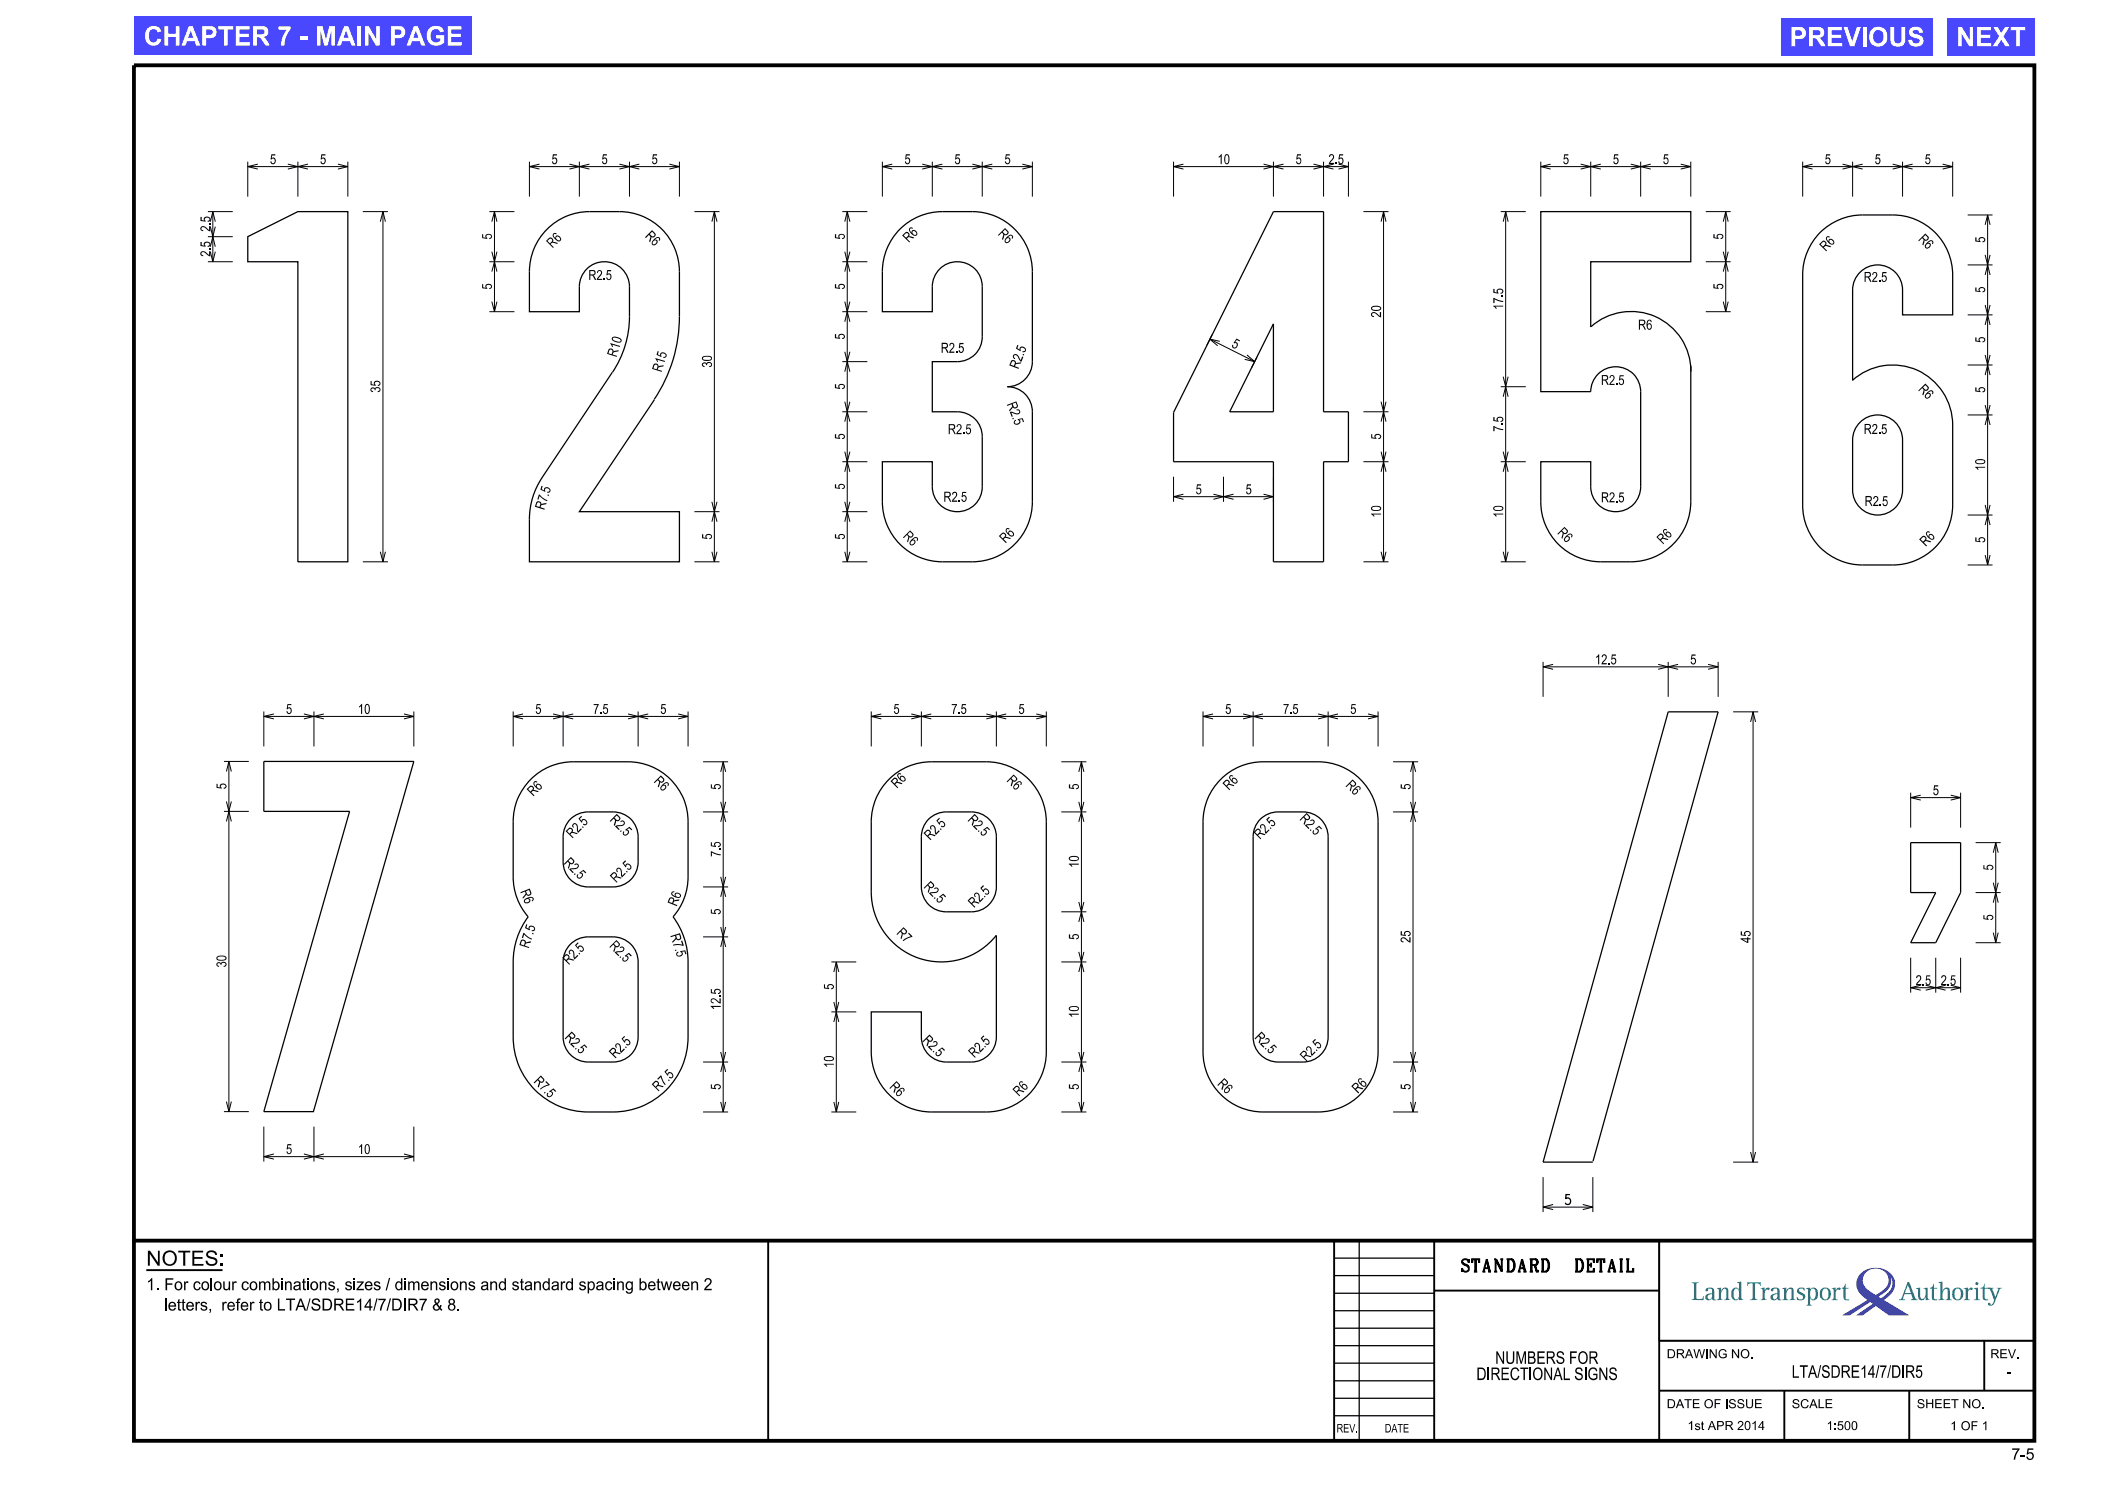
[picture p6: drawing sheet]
<svg xmlns="http://www.w3.org/2000/svg" width="420mm" height="297mm" viewBox="0 0 420 297" stroke-linecap="round" stroke-linejoin="round" font-family="sans-serif">
<g fill="none" stroke="#000" stroke-width=".25">
<path d="M49.5 47.3l10-5h10v70h-10v-60h-10zM179.9 45.8a12.1 12.1 0 0 1 8.5-3.5h6a12 12 0 0 1 12 12v18a5.1 5.1 0 0 1-5 5 5 5 0 0 1 5 5v18a12 12 0 0 1-12 12h-6a12 12 0 0 1-12-12v-8h10v5a5 5 0 0 0 5 5 5 5 0 0 0 5-5v-10a4.9 4.9 0 0 0-5-5h-5v-10h5a4.9 4.9 0 0 0 5-5v-10a5 5 0 0 0-5-5 5 5 0 0 0-5 5v5h-10v-8a12.1 12.1 0 0 1 3.5-8.5zM254.6 42.3h10v40h5v10h-5v20h-10v-20h-20v-9.9zM122.4 74.4l-14.1 21.1M130.8 79.9l-15 22.4h20v10h-30v-8.5a14.9 14.9 0 0 1 2.6-8.3M135.8 63.2v-8.9a12 12 0 0 0-12-12h-6a12 12 0 0 0-12 12v8h10v-5a5 5 0 0 1 5-5 5 5 0 0 1 5 5v6a20.1 20.1 0 0 1-3.4 11.1M135.8 63.2a29.5 29.5 0 0 1-5 16.6M254.6 64.7v17.6h-8.8zM318 65.4v-13.1h20v-10h-30v36h10a5 5 0 0 1 5-5 5 5 0 0 1 5 5v19a5 5 0 0 1-5 5 5 5 0 0 1-5-5v-5h-10v8a12 12 0 0 0 12 12h6a12 12 0 0 0 12-12v-27.2M318.1 65.3a12 12 0 0 1 12.9-2 12 12 0 0 1 7 11M370.3 76a12 12 0 0 1 13-2 12 12 0 0 1 7 10.9v16a12 12 0 0 1-11.9 12h-6a11.9 11.9 0 0 1-12-12v-45.9a11.9 11.9 0 0 1 12-12h6a12 12 0 0 1 11.9 12v7.9h-10v-4.9a5 5 0 0 0-5-5.1 5 5 0 0 0-5 5.1v18.1M371.8 84.4a5 5 0 0 1 5.5-1.1 5 5 0 0 1 3 4.6v10a5 5 0 0 1-5 5 5 5 0 0 1-5-5l.1-10.5 .4-1.6z"/>
<path d="M106.1 155.8a11.9 11.9 0 0 1 8.5-3.5h11a12 12 0 0 1 11.9 11.9v11.1a12 12 0 0 1-3 7.9 15.1 15.1 0 0 1 3 9.1v15a14.9 14.9 0 0 1-14.9 14.9h-5a14.9 14.9 0 0 1-15-14.9v-15a15.1 15.1 0 0 1 3-9.1 12 12 0 0 1-3-7.9v-11.1a11.7 11.7 0 0 1 3.5-8.4zM244 155.8a11.9 11.9 0 0 1 8.5-3.5h11a12 12 0 0 1 12 11.9v46.1a12 12 0 0 1-12 11.9h-11a12 12 0 0 1-12-11.9v-46.1a11.9 11.9 0 0 1 3.5-8.4zM114 163.7l1.4-.9 1.6-.5h5.6a4.9 4.9 0 0 1 5 4.9v5.1a5 5 0 0 1-5 5h-5a5 5 0 0 1-5-5v-5.6l.5-1.6zM185.6 163.7l1.4-.9 1.6-.5h5.6a5 5 0 0 1 5 4.9v10.1a5 5 0 0 1-5 4.9h-5a4.9 4.9 0 0 1-5-4.9v-10.6l.5-1.6zM252 163.7l1.3-.9 1.6-.5h5.6a5 5 0 0 1 5 4.9v40.1a5.1 5.1 0 0 1-5 5h-5a5 5 0 0 1-5-5v-40.1l.1-1.1 .4-1zM382 168.4h9.9v10l-4.9 10h-5l5-10h-5zM114 188.7l.9-.7 1.6-.6 1.1-.1h5a5 5 0 0 1 5 5v15a5 5 0 0 1-5 5h-5a5 5 0 0 1-5-5v-15.6l.5-1.6zM199.2 186.9a14 14 0 0 1-15.6 4.6 14 14 0 0 1-9.4-13.2v-14.1a12 12 0 0 1 12-11.9h11a12 12 0 0 1 12 11.9v46.1a12 12 0 0 1-12 11.9h-11a12 12 0 0 1-12-11.9v-8.1h10v5.1a5 5 0 0 0 5 5h5a5.1 5.1 0 0 0 5-5v-20.3M62.7 222.2l20-70h-30v10h17.2l-17.2 60h10.1M318.5 232.1l25-89.8h-10l-25 90h9.9M266.7 258.5h20M266.7 254.9h20"/>
<path d="M266.7 251.5h20M271.7 248v40M331.7 248h75v20h-75zM266.7 279.5h20M266.7 276h20M266.7 272.4h20M266.7 269h20M266.7 265.5h20M266.7 262h20M266.7 283h20"/>
</g>
<g fill="none" stroke="#000" stroke-width=".2">
<path d="M49.5 33.3h20M49.5 32.3v7M51.5 32.8l-2 .5 2 .5M57.5 32.8l2 .5-2 .5M59.5 32.3v7M61.6 32.8l-2.1 .5 2.1 .5M67.6 32.8l1.9 .5-1.9 .5M69.5 32.3v7M105.8 33.3h30M105.8 32.3v7M107.8 32.8l-2 .5 2 .5M113.8 32.8l2 .5-2 .5"/>
<path d="M115.8 32.3v7M117.8 32.8l-2 .5 2 .5M123.8 32.8l2 .5-2 .5M125.8 32.3v7M127.8 32.8l-2 .5 2 .5M133.8 32.8l2 .5-2 .5M135.8 32.3v7M176.4 33.3h30M176.4 32.3v7M178.4 32.8l-2 .5 2 .5M184.4 32.8l2 .5-2 .5M186.4 32.3v7"/>
<path d="M188.4 32.8l-2 .5 2 .5M194.4 32.8l2 .5-2 .5M196.4 32.3v7M198.4 32.8l-2 .5 2 .5M204.4 32.8l2 .5-2 .5M206.4 32.3v7M234.6 33.3h35M234.6 32.3v7M236.6 32.8l-2 .5 2 .5M252.6 32.8l2 .5-2 .5M254.6 32.3v7M256.6 32.8l-2 .5 2 .5"/>
<path d="M262.6 32.8l2 .5-2 .5M264.6 32.3v7M266.6 32.8l-2 .5 2 .5M267.6 32.8l2 .5-2 .5M269.6 32.3v7M308 33.3h30M308 32.3v7M310 32.8l-2 .5 2 .5M316 32.8l2 .5-2 .5M318 32.3v7M320 32.8l-2 .5 2 .5M326 32.8l2 .5-2 .5"/>
<path d="M328 32.3v7M330 32.8l-2 .5 2 .5M336 32.8l2 .5-2 .5M338 32.3v7M360.4 33.3h29.9M360.4 32.3v7M362.3 32.8l-1.9 .5 1.9 .5M368.3 32.8l2 .5-2 .5M370.3 32.3v7M372.4 32.8l-2.1 .5 2.1 .5M378.4 32.8l1.9 .5-1.9 .5M380.3 32.3v7"/>
<path d="M382.3 32.8l-2 .5 2 .5M388.3 32.8l2 .5-2 .5M390.3 32.3v7M41.6 42.3h4.9M41.6 52.3h4.9M41.6 47.3h4.9M42.1 49.3l.4-2 .5 2M42.1 44.3l.4-2 .5 2M42.1 50.3l.4 2 .5-2M42.1 45.3l.4 2 .5-2M42.5 42.3v10M72.5 42.3h5"/>
<path d="M76 44.3l.6-2 .4 2M76.6 42.3v70M97.8 42.3h5M97.8 52.3h5M98.3 50.3l.5 2 .5-2M98.3 54.3l.5-2 .5 2M98.3 44.3l.5-2 .5 2M98.8 42.3v20M138.8 42.3h5M142.3 44.3l.5-2 .5 2M142.8 42.3v70M168.4 42.3h5"/>
<path d="M168.4 52.3h5M168.9 50.3l.5 2 .5-2M168.9 54.3l.5-2 .5 2M168.9 44.3l.5-2 .5 2M169.4 42.3v70M272.6 42.3h5M276.1 44.3l.5-2 .5 2M276.6 42.3v70M300 42.3h5M300.5 44.3l.5-2 .5 2M301 42.3v70M341 42.3h5"/>
<path d="M341 52.3h5M344.5 50.3l.5 2 .5-2M344.5 54.3l.5-2 .5 2M344.5 44.3l.5-2 .5 2M345 42.3v20M393.3 52.9h5M393.3 43h5M396.8 50.9l.5 2 .5-2M396.8 55l.5-2.1 .5 2.1M396.8 44.9l.5-1.9 .5 1.9M397.3 43v69.9M97.8 62.3h5"/>
<path d="M98.3 60.3l.5 2 .5-2M168.4 62.3h5M168.4 72.3h5M168.9 70.3l.5 2 .5-2M168.9 60.3l.5 2 .5-2M168.9 74.3l.5-2 .5 2M168.9 64.3l.5-2 .5 2M241.8 67.8l9 4.5M242.3 66.9l-1 2.1M243.8 68.2l-2-.4 1.6 1.3M249.3 70.9l1.5 1.4-2-.5M251.3 71.4l-1.1 2"/>
<path d="M300 77.3h5M300.5 75.3l.5 2 .5-2M300.5 79.3l.5-2 .5 2M341 62.3h5M344.5 60.3l.5 2 .5-2M393.3 73h5M393.3 62.9h5M396.8 70.9l.5 2.1 .5-2.1M396.8 61l.5 1.9 .5-1.9M396.8 75l.5-2 .5 2M396.8 64.9l.5-2 .5 2M168.4 92.3h5"/>
<path d="M168.4 82.3h5M168.9 90.3l.5 2 .5-2M168.9 80.3l.5 2 .5-2M168.9 94.3l.5-2 .5 2M168.9 84.3l.5-2 .5 2M234.6 95.3v5M234.6 99.3h20M236.6 98.8l-2 .5 2 .5M242.6 98.8l2 .5-2 .5M244.6 95.3v5M246.6 98.8l-2 .5 2 .5M252.6 98.8l2 .5-2 .5"/>
<path d="M254.6 95.3v5M272.6 92.3h5M272.6 82.3h5M276.1 94.3l.5-2 .5 2M276.1 84.3l.5-2 .5 2M276.1 90.3l.5 2 .5-2M276.1 80.3l.5 2 .5-2M300 92.3h5M300.5 90.3l.5 2 .5-2M300.5 94.3l.5-2 .5 2M393.3 82.9h5M396.8 81l.5 1.9 .5-1.9"/>
<path d="M396.8 84.9l.5-2 .5 2M72.5 112.3h5M76 110.3l.6 2 .4-2M138.8 112.3h5M138.8 102.3h5M142.3 110.3l.5 2 .5-2M142.3 100.3l.5 2 .5-2M142.3 104.3l.5-2 .5 2M168.4 112.3h5M168.4 102.3h5M168.9 110.3l.5 2 .5-2M168.9 100.3l.5 2 .5-2"/>
<path d="M168.9 104.3l.5-2 .5 2M272.6 112.3h5M276.1 110.3l.5 2 .5-2M300 112.3h5M300.5 110.3l.5 2 .5-2M393.3 112.9h5M393.3 102.9h5M396.8 110.9l.5 2 .5-2M396.8 100.9l.5 2 .5-2M396.8 104.9l.5-2 .5 2M308.5 133.3h35M308.5 132.3v7"/>
<path d="M310.5 132.8l-2 .5 2 .5M331.5 132.8l2 .5-2 .5M333.5 132.3v7M335.5 132.8l-2 .5 2 .5M341.5 132.8l2 .5-2 .5M343.5 132.3v7M44.8 152.2h4.9M45.3 154.2l.5-2 .4 2M45.8 152.2v70M52.7 143.2h30M52.7 142.2v7M54.8 142.7l-2.1 .5 2.1 .5"/>
<path d="M60.7 142.7l2.1 .5-2.1 .5M62.8 142.2v7M64.7 142.7l-1.9 .5 1.9 .5M80.8 142.7l1.9 .5-1.9 .5M82.7 142.2v7M102.6 143.2h34.9M102.6 142.2v7M104.6 142.7l-2 .5 2 .5M110.6 142.7l2 .5-2 .5M112.6 142.2v7M114.6 142.7l-2 .5 2 .5M125.6 142.7l2 .5-2 .5"/>
<path d="M127.6 142.2v7M129.6 142.7l-2 .5 2 .5M135.6 142.7l1.9 .5-1.9 .5M137.5 142.2v7M140.5 152.3h5.1M144.1 154.3l.5-2 .5 2M144.6 152.3v69.9M174.2 143.2h35M174.2 142.2v7M176.2 142.7l-2 .5 2 .5M182.2 142.7l2 .5-2 .5M184.2 142.2v7"/>
<path d="M186.2 142.7l-2 .5 2 .5M197.2 142.7l2 .5-2 .5M199.2 142.2v7M201.2 142.7l-2 .5 2 .5M207.2 142.7l2 .5-2 .5M209.2 142.2v7M212.2 152.3h5M215.7 154.3l.5-2 .5 2M216.2 152.3v69.9M240.5 143.2h35M240.5 142.2v7M242.5 142.7l-2 .5 2 .5"/>
<path d="M248.5 142.7l2 .5-2 .5M250.5 142.2v7M252.5 142.7l-2 .5 2 .5M263.5 142.7l2 .5-2 .5M265.5 142.2v7M267.5 142.7l-2 .5 2 .5M273.5 142.7l2 .5-2 .5M275.5 142.2v7M278.5 152.3h5M282 154.3l.5-2 .5 2M282.5 152.3v69.9M346.5 142.3h5"/>
<path d="M350 144.3l.4-2 .5 2M350.4 142.3v90M382 158.4v7M382 159.4h9.9M384 158.9l-2 .5 2 .5M390 158.9l1.9 .5-1.9 .5M391.9 158.4v7M44.8 162.2h4.9M45.3 164.2l.5-2 .4 2M45.3 160.2l.5 2 .4-2M140.5 177.3h5.1M140.5 162.3h5.1"/>
<path d="M144.1 179.2l.5-1.9 .5 1.9M144.1 164.2l.5-1.9 .5 1.9M144.1 175.3l.5 2 .5-2M144.1 160.3l.5 2 .5-2M212.2 162.3h5M215.7 164.2l.5-1.9 .5 1.9M215.7 160.3l.5 2 .5-2M278.5 162.3h5M282 164.2l.5-1.9 .5 1.9M282 160.3l.5 2 .5-2M394.9 178.4h5M394.9 168.4h5"/>
<path d="M398.5 170.4l.5-2 .5 2M398.5 176.4l.5 2 .5-2M399 168.4v20M140.5 187.3h5.1M144.1 189.3l.5-2 .5 2M144.1 185.3l.5 2 .5-2M166.2 192.3h5M166.7 194.3l.5-2 .5 2M167.2 192.3v29.9M212.2 192.3h5M212.2 182.2h5M215.7 194.3l.5-2 .5 2"/>
<path d="M215.7 184.3l.5-2.1 .5 2.1M215.7 190.2l.5 2.1 .5-2.1M215.7 180.3l.5 1.9 .5-1.9M382 191.4v7M382 197.4h9.9M384 196.9l-2 .5 2 .5M385 196.9l2 .5-2 .5M387 191.4v7M388.9 196.9l-1.9 .5 1.9 .5M390 196.9l1.9 .5-1.9 .5M391.9 191.4v7M394.9 188.4h5"/>
<path d="M398.5 180.4l.5-2 .5 2M398.5 186.4l.5 2 .5-2M140.5 212.3h5.1M144.1 214.2l.5-1.9 .5 1.9M144.1 210.3l.5 2 .5-2M166.2 202.2h5M166.7 200.3l.5 1.9 .5-1.9M166.7 204.3l.5-2.1 .5 2.1M212.2 212.3h5M215.7 214.2l.5-1.9 .5 1.9M215.7 210.3l.5 2 .5-2M278.5 212.3h5"/>
<path d="M282 214.2l.5-1.9 .5 1.9M282 210.3l.5 2 .5-2M44.8 222.2h4.9M45.3 220.2l.5 2 .4-2M52.7 225.2v7M52.7 231.2h30M54.8 230.6l-2.1 .6 2.1 .5M60.7 230.6l2.1 .6-2.1 .5M62.8 225.2v7M64.7 230.6l-1.9 .6 1.9 .5M80.8 230.6l1.9 .6-1.9 .5M82.7 225.2v7"/>
<path d="M140.5 222.2h5.1M144.1 220.2l.5 2 .5-2M166.2 222.2h5M166.7 220.2l.5 2 .5-2M212.2 222.2h5M215.7 220.2l.5 2 .5-2M278.5 222.2h5M282 220.2l.5 2 .5-2M308.5 235.3v6.9M318.4 235.3v6.9M346.5 232.3h5M350 230.3l.4 2 .5-2"/>
<path d="M308.5 241.3h9.9M310.5 240.7l-2 .6 2 .5M316.4 240.7l2 .6-2 .5"/>
</g>
<path d="M26.8 13h379.9v275h-379.9zM26.8 248h379.9" fill="none" stroke="#000" stroke-width=".76" stroke-linecap="butt"/>
<path d="M153.6 248v40M266.7 248v40M286.7 257.9h45M286.7 248v40M331.7 248v40M331.7 268h75M331.7 278h75M356.7 278v10M381.7 278v10M396.7 268v10" fill="none" stroke="#000" stroke-width=".38"/>
<g fill="#008c95">
<path d="M338.2 256.3h1.4l-.4 .2-.1 .2v2.9h1l.4-.5h.1v.8l-2.4-.1 .4-.3v-2.8z" fill-rule="evenodd"/>
<path d="M341.1 257.6l-.1 .1a.28 .28 0 0 0 .2 .4 .28 .28 0 0 0 .3-.4l.1-.2h.4l.2 .2 .1 .8h-.6a.71 .71 0 0 0-.8 .6 .71 .71 0 0 0 .5 .8 .71 .71 0 0 0 .9-.4l.1 .3 .3 .1a.16 .16 0 0 0 .2 .1 .16 .16 0 0 0 .1-.3l-.3-.1v-1.7l-.2-.4-.3-.2h-.7zM341.5 258.9l.8-.2v.4l-.3 .5-.2 .1-.3-.1-.2-.6z" fill-rule="evenodd"/>
<path d="M343.2 257.5l.8-.2v.8l.2-.4 .5-.4 .6 .1 .2 .5v1.6l.4 .3-1.2 .1 .4-.4v-1.6l-.2-.3h-.3l-.3 .3-.3 .6v1l.4 .3-1.2 .1 .4-.4v-1.8z" fill-rule="evenodd"/>
<path d="M347.3 256.3l.8-.2v3.3l.4 .3-.8 .2v-.4l-.2 .2-.4 .2a1.33 1.33 0 0 1-.8-2.2l.5-.4h.4l.5 .4v-1.1zM346.9 257.6l-.4 .8 .2 1.1a.61 .61 0 0 0 .8 0 .61 .61 0 0 0 .2-.7l-.2-1-.3-.3z" fill-rule="evenodd"/>
<path d="M349.3 256.3h2.7v.7h-.1l-.1-.3-.3-.2h-.7v2.9l.2 .3 .4 .1-1.6 .1 .4-.2 .2-.3v-2.9h-.7l-.3 .5h-.1z" fill-rule="evenodd"/>
<path d="M352 257.5l.8-.2v.6l.3-.5 .5-.1 .2 .4-.4 .1a.5 .5 0 0 0-.5 .1 .5 .5 0 0 0-.1 .6v1.1l.4 .2-1.2 .1 .4-.3v-1.9z" fill-rule="evenodd"/>
<path d="M354.1 257.6l.5-.3h.6l.4 .3 .1 2 .3 .1a.16 .16 0 0 1 0 .3 .16 .16 0 0 1-.3-.1h-.2l-.2-.4-.3 .3-.6 .1-.5-.4a.96 .96 0 0 1 1.2-1h.2v-.7l-.1-.2-.6-.1-.2 .6-.4-.1zM354.5 258.9l-.1 .2 .1 .4 .2 .2 .3-.1 .3-.4v-.5z" fill-rule="evenodd"/>
<path d="M356.3 257.5l.8-.2v.8l.4-.6 .9-.1 .2 .4v1.7l.4 .3-1.2 .1 .3-.4v-1.7v-.1l-.4-.1-.5 .5-.1 .4v1l.4 .4h-1.2l.4-.3v-1.9z" fill-rule="evenodd"/>
<path d="M359.4 257.5l.4-.2 .9 .1 .1 .6-.5-.5h-.4l-.3 .3 .2 .4 1 .6 .1 .5-.3 .4-.4 .2-1-.1v-.6l.6 .5h.4l.3-.3-.3-.5-.9-.6-.1-.5z" fill-rule="evenodd"/>
<path d="M361 257.5l.4 .2v3l-.4 .2h1.3l-.5-.3v-1.1l.5 .4h.4l.5-.3 .2-.6-.1-1.1a.82 .82 0 0 0-.7-.6 .82 .82 0 0 0-.8 .4v-.4zM362.1 257.7l.4-.2 .4 .3 .1 1.1-.2 .5a.53 .53 0 0 1-.7 .2 .53 .53 0 0 1-.2-.7v-.7z" fill-rule="evenodd"/>
<path d="M364.1 257.7l.5-.4 .7 .1 .5 .5 .2 .7h-.5l-.1-.7-.4-.4-.4 .1-.2 .2-.2 .8h-.4l.1-.6z" fill-rule="evenodd"/>
<path d="M363.8 258.6h.4l.1 .7 .4 .4h.4l.3-.3 .1-.8h.5v.2l-.4 .8-.4 .3h-.5l-.7-.4z" fill-rule="evenodd"/>
<path d="M366.1 257.5l.9-.2v.6l.3-.5 .5-.1 .1 .4-.3 .1a.5 .5 0 0 0-.5 .1 .5 .5 0 0 0-.1 .6v1l.4 .4h-1.3l.4-.2 .1-.3v-1.5z" fill-rule="evenodd"/>
<path d="M368.8 256.6h.1v.8h.6v.2h-.6l.1 1.9 .2 .2h.4v.2h-.7l-.4-.3v-2h-.3v-.2l.5-.3z" fill-rule="evenodd"/>
<path d="M381.4 256.2l-1.2 3.1-.6 .6h1.2l-.1-.2a.24 .24 0 0 1-.3-.1 .24 .24 0 0 1 .1-.3l.2-.6h1.4l.2 .7a.22 .22 0 0 1 0 .3 .22 .22 0 0 1-.2 0l-.1 .2h1.4l-.6-.5-1.2-3.2zM381.4 256.8l.6 1.6h-1.2z" fill-rule="evenodd"/>
<path d="M383 257.5l.9-.2v2l.2 .3h.3l.4-.3 .2-.6-.1-1-.4-.2 .8-.2v2.1l.5 .3-.8 .2-.1-.6-.4 .5h-.8l-.3-.6v-1.5z" fill-rule="evenodd"/>
<path d="M386.5 256.6h.1v.8h.7v.2h-.7v1.9l.3 .2h.4v.2h-.7a.54 .54 0 0 1-.4-.8v-1.5h-.4v-.2l.5-.2z" fill-rule="evenodd"/>
<path d="M387.5 256.3l.8-.2v2l.2-.5 .4-.3 .7 .2 .2 .4v1.6l.4 .4h-1.3l.5-.4v-1.6l-.3-.3-.4 .1-.4 .8v1l.4 .3-1.2 .1 .4-.4v-2.9z" fill-rule="evenodd"/>
<path d="M390.2 258.6h.5l.1 .8a.62 .62 0 0 0 .8 .3 .62 .62 0 0 0 .4-.8v-.3h.5l-.1 .5-.3 .5-.4 .3h-.6l-.6-.3-.2-.4z" fill-rule="evenodd"/>
<path d="M390.5 257.7l.6-.4 .7 .1 .5 .4 .2 .8h-.5l-.2-.8a.64 .64 0 0 0-.8-.2 .64 .64 0 0 0-.3 .8v.2h-.5l.1-.6z" fill-rule="evenodd"/>
<path d="M392.6 257.5l.8-.2v.6l.3-.5 .5-.1 .2 .4-.4 .1a.5 .5 0 0 0-.5 .1 .5 .5 0 0 0-.1 .6v1l.4 .4h-1.2l.4-.3v-1.9z" fill-rule="evenodd"/>
<path d="M394.6 257.5l.8-.2v2.3l.4 .3h-1.2l.4-.4v-1.7z" fill-rule="evenodd"/>
<path d="M396.6 256.6h.2v.8h1.2v.2h-1.2v1.8l.1 .3h.5v.2h-.7l-.4-.4v-1.9h-.4v-.2l.5-.2z" fill-rule="evenodd"/>
<path d="M397.4 257.4h1.2v.1a.25 .25 0 0 0-.3 .1 .25 .25 0 0 0 .1 .3l.5 1.3 .5-1.3a.24 .24 0 0 0 .1-.3 .24 .24 0 0 0-.3-.1v-.1h1l-.5 .4-1.2 2.9-.3 .2h-.5l-.3-.2 .1-.3 .4 .2a.25 .25 0 0 0 .3 .2 .25 .25 0 0 0 .2-.3l.2-.6-.8-2.2-.4-.1z" fill-rule="evenodd"/>
<circle cx="395.2" cy="256.5" r=".3"/>
</g>
<g fill="#171c8f">
<path d="M371.1 256.5l1.3-.6a3.5 3.5 0 0 0 2.2 2.7l.4 .3 .7-.5a3.1 3.1 0 0 0 1.9-2.5l.4 .2a3.7 3.7 0 0 1-2.2 2.9l-.3 .2 .5 .3 1-.7a3 3 0 0 0 1.3-2.2l.5-.1a4.1 4.1 0 0 1-2.2 3.4l5 3h-4l-2.6-1.9-2.6 1.9h-1.3l3.3-2.3-.5-.4-4.2 2.7h-1.4l5-3.1-.4-.3a3.7 3.7 0 0 1-1.8-3z" fill-rule="evenodd"/>
<path d="M371.9 254.6a4.2 4.2 0 0 1 6.8 1.2l.1 .7-.5 .1-.1-.8-.3-.6 .1 .9-.4-.2a2.63 2.63 0 0 0-2.6-2.4 2.63 2.63 0 0 0-2.6 2.4l-1.3 .6 .2-1z" fill-rule="evenodd"/>
</g>
<path d="M29.2 253.9h15.3" fill="none" stroke="#000" stroke-width=".38"/>
<g fill="#4a48ff">
<path d="M26.8 3.3h67.5v7.7h-67.5z"/>
<path d="M356 3.6h30.3v7.4h-30.3z"/>
<path d="M389.3 3.6h17.4v7.4h-17.4z"/>
</g>
<g fill="#000">
<path d="M40.1 48.4h.2v.6l.6 .1a.64 .64 0 0 1 .2-.8 .64 .64 0 0 1 .9 .2v.5l-.5 .4v-.3l.3-.1a.41 .41 0 0 0-.4-.5 .41 .41 0 0 0-.3 .6v.2l-1-.1z" fill-rule="evenodd"/>
<path d="M40.1 43.4h.2v.6l.6 .1a.63 .63 0 0 1 .3-.8 .63 .63 0 0 1 .8 .2v.5l-.5 .3v-.2l.3-.1a.41 .41 0 0 0-.4-.5 .41 .41 0 0 0-.3 .6v.2l-1-.1z" fill-rule="evenodd"/>
<path d="M40.2 50.3a1.39 1.39 0 0 1 1.6 .7v-.8h.3v1.1l-.6-.3a.85 .85 0 0 0-1.2-.4v.2l.3 .2v.2a.52 .52 0 0 1-.5-.3 .52 .52 0 0 1 .1-.6z" fill-rule="evenodd"/>
<path d="M40.2 45.3a1.43 1.43 0 0 1 1.6 .7v-.8h.3v1l-.5-.1a1.27 1.27 0 0 0-1.2-.6l-.1 .3 .3 .2v.2l-.4-.2a.47 .47 0 0 1 0-.7z" fill-rule="evenodd"/>
<path d="M96.4 56.8h.2v.6l.5 .1a.6 .6 0 0 1 .6-.8 .6 .6 0 0 1 .5 .9l-.4 .2v-.2l.3-.1a.4 .4 0 0 0-.5-.6 .4 .4 0 0 0-.2 .7v.1l-1-.1z" fill-rule="evenodd"/>
<path d="M96.4 46.8h.2v.6l.5 .1a.6 .6 0 0 1 .6-.8 .6 .6 0 0 1 .5 .9l-.4 .2v-.2l.3-.1a.41 .41 0 0 0-.4-.6 .41 .41 0 0 0-.3 .7v.2l-1-.2z" fill-rule="evenodd"/>
<path d="M166.9 56.8h.2v.6l.6 .1a.6 .6 0 0 1 .6-.8 .6 .6 0 0 1 .5 .9l-.5 .2v-.2l.3-.1a.41 .41 0 0 0-.4-.6 .41 .41 0 0 0-.2 .7l-.1 .1-1-.1z" fill-rule="evenodd"/>
<path d="M166.9 46.8h.2v.6l.6 .1a.63 .63 0 0 1 .3-.8 .63 .63 0 0 1 .8 .3l.1 .3-.1 .3-.5 .2v-.2a.35 .35 0 0 0 .4-.4 .35 .35 0 0 0-.5-.3l-.4 .2 .1 .7-1-.2z" fill-rule="evenodd"/>
<path d="M298.5 57.7h.3v.7l.5 .1a.63 .63 0 0 1 .3-.8 .63 .63 0 0 1 .8 .2l.1 .5-.5 .3v-.2l.3-.2a.43 .43 0 0 0-.5-.5 .43 .43 0 0 0-.3 .7v.2l-1-.2z" fill-rule="evenodd"/>
<path d="M342.5 56.8h.3v.6l.5 .1a.64 .64 0 0 1 .3-.8 .64 .64 0 0 1 .8 .2l.1 .6-.5 .3v-.2l.2-.1a.41 .41 0 0 0-.4-.6 .41 .41 0 0 0-.3 .6v.2l-1-.1z" fill-rule="evenodd"/>
<path d="M342.5 46.8h.3v.6l.5 .1a.63 .63 0 0 1 .3-.8 .63 .63 0 0 1 .8 .3l.1 .5-.5 .3v-.2l.2-.1a.41 .41 0 0 0-.4-.6 .41 .41 0 0 0-.3 .6v.3l-1-.2z" fill-rule="evenodd"/>
<path d="M394.9 57.5h.2v.6l.5 .1a.64 .64 0 0 1 .4-.9 .64 .64 0 0 1 .9 .5l-.2 .5-.4 .1v-.2l.3-.1a.41 .41 0 0 0-.4-.5 .41 .41 0 0 0-.4 .6l.1 .2-1-.2z" fill-rule="evenodd"/>
<path d="M394.9 47.4h.2v.7l.5 .1a.64 .64 0 0 1 .4-.9 .64 .64 0 0 1 .9 .5l-.2 .5-.4 .1v-.2l.3-.1a.41 .41 0 0 0-.4-.5 .41 .41 0 0 0-.4 .6l.1 .2-1-.1z" fill-rule="evenodd"/>
<path d="M74.2 77.6l.5-.2 .3 .2a.54 .54 0 0 1 .9-.1 .54 .54 0 0 1-.4 .9v-.2a.35 .35 0 0 0 .4-.4 .35 .35 0 0 0-.6-.2l-.2 .1v.3h-.2a.28 .28 0 0 0-.2-.3 .28 .28 0 0 0-.3 .1 .28 .28 0 0 0 0 .3l.2 .1-.1 .2a.48 .48 0 0 1-.4-.3 .48 .48 0 0 1 .1-.5z" fill-rule="evenodd"/>
<path d="M74.1 76.2h.2v.6l.5 .1a.61 .61 0 0 1 .7-.8 .61 .61 0 0 1 .4 .9l-.4 .1v-.2l.3-.1a.4 .4 0 0 0-.5-.5 .4 .4 0 0 0-.2 .6v.2l-1-.1z" fill-rule="evenodd"/>
<path d="M140.4 71.3a.54 .54 0 0 0 0 .7 .54 .54 0 0 0 .7 .1h.6a.54 .54 0 0 0 .6-.6 .54 .54 0 0 0-.8-.4zM140.6 71.5a1.37 1.37 0 0 1 1.6 .1 1.27 1.27 0 0 1-1.6 .1z" fill-rule="evenodd"/>
<path d="M140.4 72.6a.56 .56 0 0 1 .9 0 .54 .54 0 0 1 .9-.1 .54 .54 0 0 1-.4 .9l-.1-.2 .2-.1a.37 .37 0 0 0 0-.6 .37 .37 0 0 0-.5 .3v.2h-.3a.28 .28 0 0 0-.3-.4 .28 .28 0 0 0-.1 .5l.2 .1-.1 .2-.5-.3z" fill-rule="evenodd"/>
<path d="M166.9 76.8h.2v.6l.6 .1a.63 .63 0 0 1 .3-.8 .63 .63 0 0 1 .8 .2l.1 .6-.6 .3v-.2l.4-.2a.41 .41 0 0 0-.5-.5 .41 .41 0 0 0-.2 .6l-.1 .2-1-.1z" fill-rule="evenodd"/>
<path d="M166.9 66.8h.2v.6l.6 .1a.63 .63 0 0 1 .3-.8 .63 .63 0 0 1 .8 .3l.1 .5-.6 .3v-.2l.3-.2a.4 .4 0 0 0-.4-.5 .4 .4 0 0 0-.2 .7l-.1 .1-1-.1z" fill-rule="evenodd"/>
<path d="M274.2 61.3a.48 .48 0 0 0-.1 .6 .48 .48 0 0 0 .6 .2 1.09 1.09 0 0 0 1.4-.5 1.41 1.41 0 0 0-1.9-.3zM274.3 61.5a1.4 1.4 0 0 1 1.6 .1 1.2 1.2 0 0 1-1.6 0z" fill-rule="evenodd"/>
<path d="M274.2 62.5a1.46 1.46 0 0 1 1.6 .6v-.7h.3v1l-.5-.2a1.25 1.25 0 0 0-1.2-.6l-.1 .4 .4 .2-.1 .2-.5-.3z" fill-rule="evenodd"/>
<path d="M298.5 59.5l2 .6v.3l-1-.2-.7-.4v.8h-.3z" fill-rule="evenodd"/>
<path d="M298.5 61.1h2v.2h-1.6l.3 .4h-.2z" fill-rule="evenodd"/>
<path d="M394.9 77.4h.2v.7l.5 .1a.64 .64 0 0 1 .4-.9 .64 .64 0 0 1 .9 .5l-.2 .5-.4 .1v-.2l.3-.1a.41 .41 0 0 0-.4-.5 .41 .41 0 0 0-.4 .6l.1 .2-1-.2z" fill-rule="evenodd"/>
<path d="M394.9 67.4h.2v.7l.5 .1a.63 .63 0 0 1 .4-.8 .63 .63 0 0 1 .8 .2v.5l-.5 .3v-.2l.3-.1a.41 .41 0 0 0-.4-.5 .41 .41 0 0 0-.4 .6l.1 .2-1-.2z" fill-rule="evenodd"/>
<path d="M166.9 96.8h.2v.6l.6 .1a.59 .59 0 0 1 .6-.8 .59 .59 0 0 1 .4 1l-.4 .1v-.2a.35 .35 0 0 0 .4-.4 .35 .35 0 0 0-.5-.3l-.4 .2 .1 .6-1-.1z" fill-rule="evenodd"/>
<path d="M166.9 86.8h.2v.6l.6 .1a.64 .64 0 0 1 .5-.8 .64 .64 0 0 1 .7 .6l-.1 .3-.5 .2v-.2l.3-.1a.4 .4 0 0 0-.4-.6 .4 .4 0 0 0-.2 .7l-.1 .1-1-.1z" fill-rule="evenodd"/>
<path d="M274.1 86.8h.2v.6l.6 .1a.62 .62 0 0 1 .3-.8 .62 .62 0 0 1 .8 .3l.1 .5-.5 .3-.1-.2 .3-.1a.4 .4 0 0 0-.4-.6 .4 .4 0 0 0-.2 .7l-.1 .1-1-.1z" fill-rule="evenodd"/>
<path d="M298.5 85.2l1.2 .4 .8 .2v.2l-.8-.1-.9-.5v.8h-.3z" fill-rule="evenodd"/>
<path d="M298.5 83.4h.3v.6l.5 .1a.63 .63 0 0 1 .3-.8 .63 .63 0 0 1 .8 .2l.1 .5-.5 .3v-.2l.3-.2a.43 .43 0 0 0-.5-.4 .43 .43 0 0 0-.3 .6v.2l-1-.2z" fill-rule="evenodd"/>
<path d="M395 92a.53 .53 0 0 0 0 .6 .53 .53 0 0 0 .6 .2h.6a.51 .51 0 0 0 .7-.5 .51 .51 0 0 0-.6-.5h-.8zM395.1 92.1a1.78 1.78 0 0 1 1.5 0l.1 .2a1.2 1.2 0 0 1-1.7 0z" fill-rule="evenodd"/>
<path d="M394.8 93.3h2v.2h-1.5l.3 .4h-.3z" fill-rule="evenodd"/>
<path d="M140.3 106.8h.3v.6l.5 .1a.63 .63 0 0 1 .3-.8 .63 .63 0 0 1 .8 .2l.1 .3-.1 .4-.4 .2v-.2a.34 .34 0 0 0 .4-.4 .34 .34 0 0 0-.5-.3 .35 .35 0 0 0-.5 .2 .35 .35 0 0 0 .2 .5v.1l-1.1-.1z" fill-rule="evenodd"/>
<path d="M166.9 106.8h.2v.6l.6 .1a.63 .63 0 0 1 .3-.8 .63 .63 0 0 1 .8 .2l.1 .5-.6 .4v-.2l.4-.2a.42 .42 0 0 0-.5-.5 .42 .42 0 0 0-.2 .7l-.1 .1-1-.1z" fill-rule="evenodd"/>
<path d="M274.2 101.3a.53 .53 0 0 0 0 .7 .53 .53 0 0 0 .7 .1h.5a.55 .55 0 0 0 .7-.6 .55 .55 0 0 0-.8-.4zM274.3 101.5a1.27 1.27 0 0 1 1.6 .1 1.2 1.2 0 0 1-1.6 0z" fill-rule="evenodd"/>
<path d="M274.1 102.7h2v.1h-1.6l.3 .4h-.2z" fill-rule="evenodd"/>
<path d="M298.6 101.3a.53 .53 0 0 0 0 .7 .53 .53 0 0 0 .7 .1h.6a.54 .54 0 0 0 .6-.6 .54 .54 0 0 0-.8-.4zM298.7 101.5a1.51 1.51 0 0 1 1.6 0v.1a1.2 1.2 0 0 1-1.6 0z" fill-rule="evenodd"/>
<path d="M298.5 102.7h2v.1h-1.6l.3 .4h-.2z" fill-rule="evenodd"/>
<path d="M394.9 107.4h.2v.7l.5 .1a.64 .64 0 0 1 .4-.9 .64 .64 0 0 1 .9 .4l-.2 .6-.4 .1v-.2l.3-.1a.41 .41 0 0 0-.4-.5 .41 .41 0 0 0-.4 .5l.1 .3-1-.2z" fill-rule="evenodd"/>
<path d="M43.3 156.7h.2v.6l.6 .1a.62 .62 0 0 1 .3-.8 .62 .62 0 0 1 .8 .3v.4l-.5 .4v-.3l.3-.1a.4 .4 0 0 0-.4-.5 .4 .4 0 0 0-.3 .6v.2l-1-.1z" fill-rule="evenodd"/>
<path d="M142.1 156.8h.2v.6l.6 .1a.62 .62 0 0 1 .3-.8 .62 .62 0 0 1 .8 .2l.1 .5-.6 .4v-.3l.3-.1a.4 .4 0 0 0-.1-.5 .4 .4 0 0 0-.6 .1 .4 .4 0 0 0 .1 .5l-.1 .2-1-.2z" fill-rule="evenodd"/>
<path d="M213.7 156.8h.2v.6l.6 .1a.63 .63 0 0 1 .3-.8 .63 .63 0 0 1 .8 .2l.1 .3-.2 .4-.4 .2v-.3a.34 .34 0 0 0 .4-.3 .34 .34 0 0 0-.5-.3 .35 .35 0 0 0-.4 .2 .35 .35 0 0 0 .1 .4v.2l-1-.2z" fill-rule="evenodd"/>
<path d="M280 156.8h.2v.6l.6 .1a.63 .63 0 0 1 .3-.8 .63 .63 0 0 1 .8 .2l.1 .5-.6 .4v-.3l.4-.2a.42 .42 0 0 0-.5-.4 .42 .42 0 0 0-.2 .6l-.1 .2-1-.2z" fill-rule="evenodd"/>
<path d="M142.1 170.1l2 .6v.3l-.6-.1-1.2-.5v.8h-.2z" fill-rule="evenodd"/>
<path d="M142.1 168.3h.2v.7h.6a.62 .62 0 0 1 .3-.7 .62 .62 0 0 1 .8 .2l.1 .5-.6 .3v-.2l.3-.1a.4 .4 0 0 0-.4-.6 .4 .4 0 0 0-.3 .6v.3l-1-.2z" fill-rule="evenodd"/>
<path d="M213.8 171.3a.48 .48 0 0 0-.1 .5 .48 .48 0 0 0 .6 .3 1.06 1.06 0 0 0 1.4-.5 1.26 1.26 0 0 0-1.6-.5zM213.9 171.5a1.4 1.4 0 0 1 1.6 .1 1.24 1.24 0 0 1-1.6 0z" fill-rule="evenodd"/>
<path d="M213.6 172.6h2.1v.2h-1.6l.3 .4h-.2z" fill-rule="evenodd"/>
<path d="M396.5 172.9h.2v.7h.6a.64 .64 0 0 1 .3-.8 .64 .64 0 0 1 .9 .4l-.2 .5-.4 .2v-.2l.3-.1a.4 .4 0 0 0-.4-.6 .4 .4 0 0 0-.3 .6v.2l-1-.1z" fill-rule="evenodd"/>
<path d="M43.4 191.2a.53 .53 0 0 0 0 .7 .53 .53 0 0 0 .6 .1h.6a.55 .55 0 0 0 .7-.6 .55 .55 0 0 0-.8-.4zM43.5 191.4a1.33 1.33 0 0 1 1.6 .1 1.15 1.15 0 0 1-1.6 0z" fill-rule="evenodd"/>
<path d="M43.4 192.4l.5-.1 .3 .2a.55 .55 0 0 1 .9-.1 .55 .55 0 0 1-.4 .8v-.1l.3-.1a.36 .36 0 0 0-.3-.6 .36 .36 0 0 0-.4 .5h-.2a.31 .31 0 0 0-.4-.4 .31 .31 0 0 0-.2 .5h.3v.2a.48 .48 0 0 1-.5-.2 .48 .48 0 0 1 .1-.6z" fill-rule="evenodd"/>
<path d="M142.1 197.7h.2v.6l.6 .1a.62 .62 0 0 1 .3-.8 .62 .62 0 0 1 .8 .3l.1 .5-.6 .3v-.2l.3-.1a.4 .4 0 0 0-.4-.6 .4 .4 0 0 0-.2 .7l-.1 .1-1-.1z" fill-rule="evenodd"/>
<path d="M142.1 181.7h.2v.7l.6 .1a.62 .62 0 0 1 .3-.8 .62 .62 0 0 1 .8 .2l.1 .5-.6 .3v-.2l.3-.1a.4 .4 0 0 0-.4-.5 .4 .4 0 0 0-.2 .6l-.1 .2-1-.1z" fill-rule="evenodd"/>
<path d="M142.2 199.7a1.46 1.46 0 0 1 1.6 .6v-.8h.3v1.1l-.6-.3a.87 .87 0 0 0-1.2-.4v.3l.4 .1-.1 .3-.5-.4z" fill-rule="evenodd"/>
<path d="M164.7 196.7h.2v.7l.6 .1a.62 .62 0 0 1 .3-.8 .62 .62 0 0 1 .8 .2l.1 .5-.5 .3-.1-.2 .3-.1a.4 .4 0 0 0-.4-.6 .4 .4 0 0 0-.2 .7l-.1 .2-1-.1z" fill-rule="evenodd"/>
<path d="M213.7 186.8h.2v.6l.6 .1a.6 .6 0 0 1 .6-.8 .6 .6 0 0 1 .4 .9l-.4 .1v-.2l.3-.1a.4 .4 0 0 0-.4-.5 .4 .4 0 0 0-.3 .6v.2l-1-.1z" fill-rule="evenodd"/>
<path d="M280 186.1h.2v.7l.6 .1a.63 .63 0 0 1 .3-.8 .63 .63 0 0 1 .8 .2l.1 .5-.6 .3v-.2l.3-.1a.4 .4 0 0 0-.4-.6 .4 .4 0 0 0-.2 .7l-.1 .2-1-.2z" fill-rule="evenodd"/>
<path d="M280.1 187.5a1.35 1.35 0 0 1 1.6 .6v-.8h.3v1.1l-.6-.3a.86 .86 0 0 0-1.2-.4v.3l.4 .1v.2l-.5-.1a.51 .51 0 0 1 0-.7z" fill-rule="evenodd"/>
<path d="M348 186.2h.2v.6l.6 .1a.64 .64 0 0 1 .3-.9 .64 .64 0 0 1 .9 .5l-.2 .5-.4 .1v-.2l.3-.1a.41 .41 0 0 0-.4-.5 .41 .41 0 0 0-.3 .5v.3l-1-.2z" fill-rule="evenodd"/>
<path d="M347.9 187.5v.2l1.3 .8h.3v-.8h.5v-.2h-.5v-.2h-.3v.2zM348.4 187.7h.8v.5z" fill-rule="evenodd"/>
<path d="M396.5 182.9h.2v.6l.6 .1a.62 .62 0 0 1 .3-.8 .62 .62 0 0 1 .8 .3v.5l-.5 .3v-.2l.3-.1a.4 .4 0 0 0-.4-.6 .4 .4 0 0 0-.3 .7v.2l-1-.2z" fill-rule="evenodd"/>
<path d="M142.1 216.7h.2v.7l.6 .1a.63 .63 0 0 1 .3-.8 .63 .63 0 0 1 .8 .2l.1 .3-.1 .3-.5 .2v-.2l.3-.1a.4 .4 0 0 0-.4-.5 .4 .4 0 0 0-.2 .6l-.1 .2-1-.1z" fill-rule="evenodd"/>
<path d="M142.1 201h2v.3h-1.6l.3 .3h-.2z" fill-rule="evenodd"/>
<path d="M164.8 211.3a.53 .53 0 0 0 0 .6 .53 .53 0 0 0 .7 .2l.8-.1a.48 .48 0 0 0 .4-.6 .48 .48 0 0 0-.6-.3h-.8zM164.9 211.5a1.74 1.74 0 0 1 1.6 0v.1a1.2 1.2 0 0 1-1.6 0z" fill-rule="evenodd"/>
<path d="M164.7 212.6h2v.2h-1.6l.3 .4h-.2z" fill-rule="evenodd"/>
<path d="M213.7 201.4a.58 .58 0 0 0 .1 .6 .58 .58 0 0 0 .7 .1h.5a.54 .54 0 0 0 .7-.6 .54 .54 0 0 0-.8-.4h-.8zM213.9 201.5a1.37 1.37 0 0 1 1.6 .1 1.27 1.27 0 0 1-1.6 .1z" fill-rule="evenodd"/>
<path d="M213.7 216.7h.2v.7l.6 .1a.64 .64 0 0 1 .2-.8 .64 .64 0 0 1 .9 .2l.1 .5-.6 .3v-.2l.3-.1a.4 .4 0 0 0-.4-.5 .4 .4 0 0 0-.3 .6v.2l-1-.1z" fill-rule="evenodd"/>
<path d="M213.6 202.6h2.1v.2h-1.6l.3 .3-.2 .1z" fill-rule="evenodd"/>
<path d="M280 216.7h.2v.7l.6 .1a.64 .64 0 0 1 .3-.8 .64 .64 0 0 1 .8 .2l.1 .5-.6 .3v-.2l.3-.1a.4 .4 0 0 0-.4-.6 .4 .4 0 0 0-.2 .7l-.1 .2-1-.1z" fill-rule="evenodd"/>
<path d="M340.7 280.6a.9 .9 0 0 0 1.8 0 .9 .9 0 0 0-1.8 0zM341.1 280a.67 .67 0 0 1 1.1 .5 .67 .67 0 0 1-1.1 .6l-.1-.5z" fill-rule="evenodd"/>
<path d="M345.8 279.8a.71 .71 0 0 1 1.2 .4h-.3a.39 .39 0 0 0-.4-.4 .39 .39 0 0 0-.3 .5 .95 .95 0 0 1 1 .8 .77 .77 0 0 1-.8 .4 .77 .77 0 0 1-.6-.6l.2-.1a.46 .46 0 0 0 .5 .5 .46 .46 0 0 0 .4-.5l-.1-.1a.77 .77 0 0 1-.9-.7z" fill-rule="evenodd"/>
<path d="M347.4 279.9a.69 .69 0 0 1 .7-.3 .69 .69 0 0 1 .6 .6h-.3a.41 .41 0 0 0-.4-.4 .41 .41 0 0 0-.4 .5 .95 .95 0 0 1 1.1 .8 .75 .75 0 0 1-.8 .4 .75 .75 0 0 1-.6-.6l.2-.1a.48 .48 0 0 0 .5 .5 .48 .48 0 0 0 .4-.5l-.1-.1a.67 .67 0 0 1-.7-.2 .67 .67 0 0 1-.2-.6z" fill-rule="evenodd"/>
<path d="M358.5 279.8a.71 .71 0 0 1 1.2 .4h-.3a.39 .39 0 0 0-.4-.4 .39 .39 0 0 0-.3 .5 .95 .95 0 0 1 1 .8 .77 .77 0 0 1-.8 .4 .77 .77 0 0 1-.6-.6l.2-.1a.46 .46 0 0 0 .5 .5 .46 .46 0 0 0 .4-.5l-.1-.1a.77 .77 0 0 1-.9-.7z" fill-rule="evenodd"/>
<path d="M360.3 279.8a.78 .78 0 0 1 1.3 .3l-.3 .1a.61 .61 0 0 0-.8-.3 .61 .61 0 0 0-.3 .9 .56 .56 0 0 0 .6 .5 .56 .56 0 0 0 .6-.5l.2 .1a.86 .86 0 0 1-1.3 .5 .86 .86 0 0 1-.2-1.3z" fill-rule="evenodd"/>
<path d="M383.5 279.8a.69 .69 0 0 1 1.2 .4h-.2a.41 .41 0 0 0-.5-.4 .41 .41 0 0 0-.4 .5 .95 .95 0 0 1 1.1 .8 .75 .75 0 0 1-.8 .4 .75 .75 0 0 1-.6-.6l.2-.1a.48 .48 0 0 0 .5 .5 .48 .48 0 0 0 .5-.5l-.2-.1a.67 .67 0 0 1-.7-.2 .67 .67 0 0 1-.2-.6z" fill-rule="evenodd"/>
<path d="M394.2 280.6a.9 .9 0 0 0 1.8 0 .9 .9 0 0 0-1.8 0zM394.6 280a.67 .67 0 0 1 1.1 .5 .67 .67 0 0 1-1.1 .6l-.2-.5z" fill-rule="evenodd"/>
</g>
<g font-size="3.8" fill="#fff">
<text x="28.7" y="9.1">CHAPTER 7 - MAIN PAGE</text>
<text x="357.8" y="9.3">PREVIOUS</text>
<text x="391.1" y="9.3">NEXT</text>
</g>
<text font-size="3" x="29.3" y="253">NOTES:</text>
<g font-size="2.5">
<text x="292.3" y="254.2">STANDARD</text>
<text x="313.9" y="254.2">DETAIL</text>
<text x="295.1" y="275.8">DIRECTIONAL SIGNS</text>
<text x="298.9" y="272.6">NUMBERS FOR</text>
<text x="358.2" y="275.4">LTA/SDRE14/7/DIR5</text>
<text x="401.2" y="275.4">-</text>
</g>
<g font-size="2.4">
<text x="29.3" y="257.9">1. For colour combinations, sizes / dimensions and standard spacing between 2</text>
<text x="32.7" y="261.9">letters,</text>
<text x="43.9" y="261.9">refer to LTA/SDRE14/7/DIR7 &amp; 8.</text>
</g>
<text font-size="2.3" x="402.1" y="291.8">7-5</text>
<g font-size="2">
<text x="54" y="32.8">5</text>
<text x="64" y="32.8">5</text>
<text x="110.3" y="32.8">5</text>
<text x="120.3" y="32.8">5</text>
<text x="130.2" y="32.8">5</text>
<text x="180.8" y="32.8">5</text>
<text x="190.8" y="32.8">5</text>
<text x="200.8" y="32.8">5</text>
<text x="243.4" y="32.8">10</text>
<text x="259" y="32.8">5</text>
<text x="265.6" y="32.8">2.5</text>
<text x="312.4" y="32.8">5</text>
<text x="322.4" y="32.8">5</text>
<text x="332.4" y="32.8">5</text>
<text x="364.8" y="32.8">5</text>
<text x="374.8" y="32.8">5</text>
<text x="384.8" y="32.8">5</text>
<text x="128.8" y="47.3" transform="rotate(45 128.8 47.3)">R6</text>
<text x="199.4" y="46.9" transform="rotate(45 199.4 46.9)">R6</text>
<text x="383.3" y="48" transform="rotate(45 383.3 48)">R6</text>
<text x="110.4" y="49.7" transform="rotate(-45 110.4 49.7)">R6</text>
<text x="181.6" y="48.6" transform="rotate(-45 181.6 48.6)">R6</text>
<text x="364.9" y="50.4" transform="rotate(-45 364.9 50.4)">R6</text>
<text x="117.6" y="56">R2.5</text>
<text x="372.6" y="56.3">R2.5</text>
<text x="327.5" y="65.9">R6</text>
<text x="123.2" y="71.5" transform="rotate(-73 123.2 71.5)">R10</text>
<text x="188.1" y="70.5">R2.5</text>
<text x="246" y="69.3" transform="rotate(27 246 69.3)">5</text>
<text x="132.2" y="74.5" transform="rotate(-73 132.2 74.5)">R15</text>
<text x="203.6" y="73.9" transform="rotate(-69 203.6 73.9)">R2.5</text>
<text x="320" y="77">R2.5</text>
<text x="383.3" y="77.9" transform="rotate(45 383.3 77.9)">R6</text>
<text x="201.2" y="80.8" transform="rotate(69 201.2 80.8)">R2.5</text>
<text x="189.5" y="86.8">R2.5</text>
<text x="372.6" y="86.7">R2.5</text>
<text x="188.6" y="100.3">R2.5</text>
<text x="239" y="98.8">5</text>
<text x="249" y="98.8">5</text>
<text x="320" y="100.4">R2.5</text>
<text x="372.8" y="101.1">R2.5</text>
<text x="108.8" y="102" transform="rotate(-73 108.8 102)">R7.5</text>
<text x="180.4" y="107.3" transform="rotate(45 180.4 107.3)">R6</text>
<text x="311.2" y="106.6" transform="rotate(45 311.2 106.6)">R6</text>
<text x="201" y="108.7" transform="rotate(-45 201 108.7)">R6</text>
<text x="332.4" y="108.9" transform="rotate(-45 332.4 108.9)">R6</text>
<text x="384.9" y="109.3" transform="rotate(-45 384.9 109.3)">R6</text>
<text x="318.8" y="132.8">12.5</text>
<text x="337.9" y="132.8">5</text>
<text x="57.2" y="142.7">5</text>
<text x="71.6" y="142.7">10</text>
<text x="107" y="142.7">5</text>
<text x="118.6" y="142.7">7.5</text>
<text x="132" y="142.7">5</text>
<text x="178.6" y="142.7">5</text>
<text x="190.2" y="142.7">7.5</text>
<text x="203.6" y="142.7">5</text>
<text x="244.9" y="142.7">5</text>
<text x="256.5" y="142.7">7.5</text>
<text x="269.9" y="142.7">5</text>
<text x="106.6" y="159.3" transform="rotate(-45 106.6 159.3)">R6</text>
<text x="130.6" y="156.3" transform="rotate(45 130.6 156.3)">R6</text>
<text x="179.3" y="157.7" transform="rotate(-45 179.3 157.7)">R6</text>
<text x="201.1" y="156.1" transform="rotate(45 201.1 156.1)">R6</text>
<text x="245.7" y="158.1" transform="rotate(-45 245.7 158.1)">R6</text>
<text x="268.9" y="157.1" transform="rotate(45 268.9 157.1)">R6</text>
<text x="386.4" y="158.9">5</text>
<text x="114.4" y="167.7" transform="rotate(-45 114.4 167.7)">R2.5</text>
<text x="121.8" y="164" transform="rotate(45 121.8 164)">R2.5</text>
<text x="193.3" y="164" transform="rotate(45 193.3 164)">R2.5</text>
<text x="251.9" y="167.9" transform="rotate(-45 251.9 167.9)">R2.5</text>
<text x="259.7" y="163.8" transform="rotate(45 259.7 163.8)">R2.5</text>
<text x="112.6" y="172.6" transform="rotate(45 112.6 172.6)">R2.5</text>
<text x="185.9" y="168.1" transform="rotate(-45 185.9 168.1)">R2.5</text>
<text x="104" y="178.2" transform="rotate(69 104 178.2)">R6</text>
<text x="123.2" y="176.6" transform="rotate(-45 123.2 176.6)">R2.5</text>
<text x="184.5" y="177.4" transform="rotate(45 184.5 177.4)">R2.5</text>
<text x="135.3" y="181.3" transform="rotate(-69 135.3 181.3)">R6</text>
<text x="194.7" y="181.5" transform="rotate(-45 194.7 181.5)">R2.5</text>
<text x="105.7" y="189.7" transform="rotate(-72 105.7 189.7)">R7.5</text>
<text x="121.7" y="189.2" transform="rotate(45 121.7 189.2)">R2.5</text>
<text x="134" y="187" transform="rotate(72 134 187)">R7.5</text>
<text x="179.1" y="186.6" transform="rotate(45 179.1 186.6)">R7</text>
<text x="113.7" y="193" transform="rotate(-45 113.7 193)">R2.5</text>
<text x="382.9" y="196.9">2.5</text>
<text x="387.9" y="196.9">2.5</text>
<text x="112.8" y="207.5" transform="rotate(45 112.8 207.5)">R2.5</text>
<text x="184.3" y="208.1" transform="rotate(45 184.3 208.1)">R2.5</text>
<text x="250.7" y="207.5" transform="rotate(45 250.7 207.5)">R2.5</text>
<text x="123" y="211.7" transform="rotate(-45 123 211.7)">R2.5</text>
<text x="194.8" y="211.5" transform="rotate(-45 194.8 211.5)">R2.5</text>
<text x="261.1" y="212.3" transform="rotate(-45 261.1 212.3)">R2.5</text>
<text x="106.6" y="216.2" transform="rotate(45 106.6 216.2)">R7.5</text>
<text x="131.6" y="218.2" transform="rotate(-45 131.6 218.2)">R7.5</text>
<text x="177.7" y="217.3" transform="rotate(45 177.7 217.3)">R6</text>
<text x="203.7" y="219.2" transform="rotate(-45 203.7 219.2)">R6</text>
<text x="243.2" y="216.8" transform="rotate(45 243.2 216.8)">R6</text>
<text x="271.4" y="218.7" transform="rotate(-45 271.4 218.7)">R6</text>
<text x="57.2" y="230.7">5</text>
<text x="71.6" y="230.7">10</text>
<text x="312.9" y="240.7">5</text>
</g>
<g font-size="1.8">
<text x="333.2" y="271.5">DRAWING NO.</text>
<text x="397.9" y="271.5">REV.</text>
<text x="333.2" y="281.5">DATE OF ISSUE</text>
<text x="358.2" y="281.5">SCALE</text>
<text x="383.2" y="281.5">SHEET NO.</text>
<text x="337.3" y="285.8">1st APR 2014</text>
<text x="365.1" y="285.8">1:500</text>
<text x="389.9" y="285.9">1 OF 1</text>
</g>
<g font-size="1.7">
<text x="267.2" y="286.3">REV.</text>
<text x="276.8" y="286.3">DATE</text>
</g>
<g font-size="1.6">
<text x="42" y="44.4" transform="rotate(-90 42 44.4)">5</text>
<text x="42" y="49.4" transform="rotate(-90 42 49.4)">5</text>
<text x="300.5" y="58.8" transform="rotate(-90 300.5 58.8)">5</text>
<text x="300.5" y="84.4" transform="rotate(-90 300.5 84.4)">5</text>
<text x="144.1" y="169.4" transform="rotate(-90 144.1 169.4)">5</text>
<text x="144.1" y="198.8" transform="rotate(-90 144.1 198.8)">5</text>
</g>
</svg>
